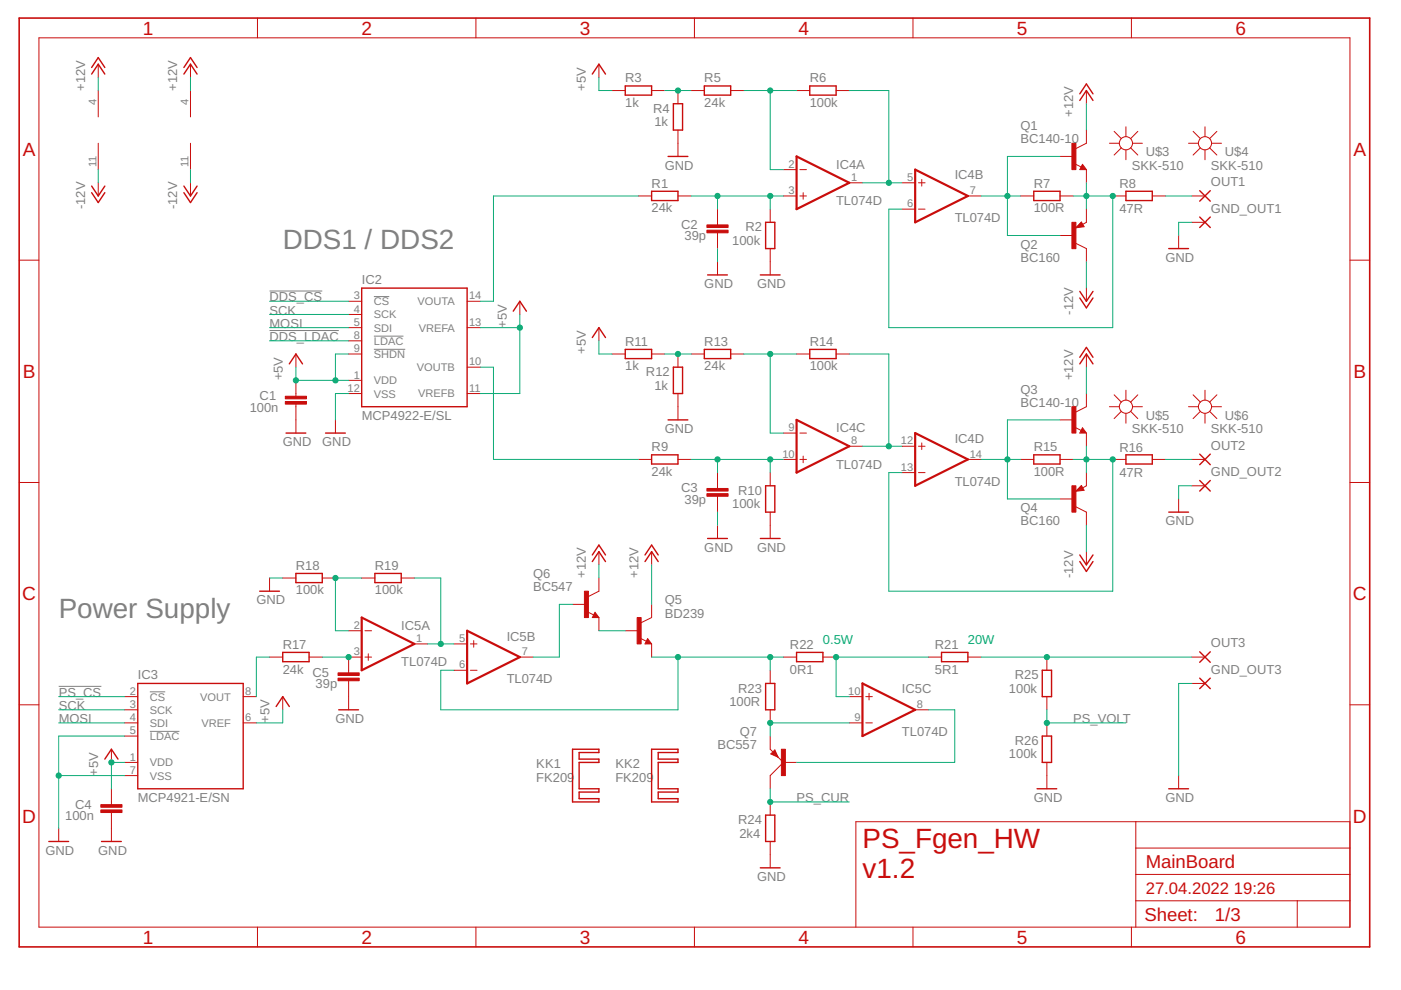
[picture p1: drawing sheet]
<svg xmlns="http://www.w3.org/2000/svg" width="297mm" height="210mm" viewBox="0 0 297 210" stroke-linecap="round" stroke-linejoin="round" font-family="sans-serif">
<path d="M57.1 70.1h14.7M57.1 61.7h11.2M79.3 62.9h3.2M79.3 71.3h6.2M79.3 74.1h6.6M12.4 145.5h9.1M31.8 146.7h3.2M31.8 155.1h6.2" fill="none" stroke="#808080" stroke-width=".21"/>
<g fill="none" stroke="#c90d0c" stroke-width=".3">
<path d="M19.4 15.7l1.4-2.1 1.4 2.1M19.4 14.3l1.4-2.1 1.4 2.1M39 15.7l1.4-2.1 1.4 2.1M39 14.3l1.4-2.1 1.4 2.1M125.6 15.7l1.4-2.1 1.4 2.1M132.6 18.2h5.6v2h-5.6zM149.3 18.2h5.6v2h-5.6zM171.7 18.2h5.6v2h-5.6zM228.9 19.9l1.4-2.1 1.4 2.1M19.4 39.5l1.4 2.1 1.4-2.1M39 39.5l1.4 2.1 1.4-2.1M141.6 33.2h4.2"/>
<path d="M142.8 22h1.9v5.6h-1.9zM228.9 21.3l1.4-2.1 1.4 2.1M229.5 35.4l.1 .3h-.4l.3-.6 .6 .7h-.9M19.4 40.9l1.4 2 1.4-2M39 40.9l1.4 2 1.4-2M138.2 40.6h5.5v1.9h-5.5zM150 58.3h4.2M161.2 58.3h4.2M162.3 47.1h2v5.6h-2zM219.2 40.6h5.5v1.9h-5.5zM229.2 47.8h-.4l.4-.3 .3 .5-1.1 .1 .8-.8 .4 .7M238.7 40.6h5.6v1.9h-5.6z"/>
<path d="M247.8 52.7h4.2M254.4 40.4l2.2 2.3M254.4 46l2.2 2.2M256.6 40.4l-2.2 2.3M256.6 46l-2.2 2.2M61.3 77.2l1.4-2.1 1.4 2.1M76.7 61.1h22.3v25.1h-22.3zM108.8 66l1.4-2.1 1.4 2.1M125.6 71.6l1.4-2.1 1.4 2.1M132.6 74.1h5.6v1.9h-5.6zM142.8 77.9h1.9v5.5h-1.9zM149.3 74.1h5.6v1.9h-5.6z"/>
<path d="M171.7 74.1h5.6v1.9h-5.6zM228.9 61.8l1.4 2.1 1.4-2.1M228.9 63.2l1.4 2.1 1.4-2.1M228.9 77.2l1.4-2.1 1.4 2.1M228.9 75.8l1.4-2.1 1.4 2.1M60.6 91.8h4.2M69 91.8h4.2M138.2 96.4h5.5v2h-5.5zM141.6 89h4.2M219.2 96.4h5.5v2h-5.5zM229.5 91.3l.1 .2h-.4l.3-.5 .6 .7h-.9M238.7 96.4h5.6v2h-5.6z"/>
<path d="M254.4 96.3l2.2 2.2M256.6 96.3l-2.2 2.2M125.6 119.1l1.4-2.1 1.4 2.1M125.6 117.7l1.4-2.1 1.4 2.1M136.8 119.1l1.4-2.1 1.4 2.1M136.8 117.7l1.4-2.1 1.4 2.1M150 114.2h4.2M161.2 114.2h4.2M162.3 103h2v5.6h-2zM228.9 117.7l1.4 2.1 1.4-2.1M228.9 119.1l1.4 2.1 1.4-2.1M229.2 103.7h-.4l.4-.3 .3 .4-1.1 .2 .8-.9 .4 .7"/>
<path d="M247.8 108.6h4.2M254.4 101.9l2.2 2.2M256.6 101.9l-2.2 2.2M55.1 125.3h4.1M59.9 138.3h5.6v2h-5.6zM62.7 121.6h5.6v1.9h-5.6zM79.5 121.6h5.6v1.9h-5.6zM126.2 130.4l.1 .3h-.4l.3-.6 .5 .7h-.8M137.3 136l.2 .2h-.5l.3-.5 .6 .7h-.9M168.9 138.3h5.6v2h-5.6zM199.6 138.3h5.6v2h-5.6zM254.4 138.2l2.2 2.2"/>
<path d="M256.6 138.2l-2.2 2.2M29.2 144.9h22.4v22.3h-22.4zM58.5 149.8l1.4-2.1 1.4 2.1M71.8 150.5h4.2M121.4 158.9h5.6v.7h-4.2v1.4h4.2v.6h-4.2v5.6h4.2v.7h-4.2v1.4h4.2v.7h-5.6zM138.2 158.9h5.5v.7h-4.1v1.4h4.1v.6h-4.1v5.6h4.1v.7h-4.1v1.4h4.1v.7h-5.5zM162.3 144.9h2v5.6h-2zM164.3 159.3l.4 1-1-.4zM164.3 159.6l-.3 .3M221 142.1h1.9v5.6h-1.9zM221 156.1h1.9v5.5h-1.9zM254.4 143.8l2.2 2.2"/>
<path d="M256.6 143.8l-2.2 2.2M10.4 178.4h4.1M21.5 178.4h4.2M22.2 161l1.4-2.1 1.4 2.1M162.3 172.8h2v5.6h-2zM219.9 167.2h4.1M247.8 167.2h4.2M161.2 184h4.2"/>
</g>
<g fill="none" stroke="#c90d0c" stroke-width=".21">
<path d="M8.3 8h277.9v188.6h-277.9zM20.8 13.6v2.8M20.8 19.2v5.6M40.4 13.6v2.8M40.4 19.2v5.6M54.6 3.8v4.2M100.9 3.8v4.2M127 13.6v2.8M129.8 19.2h2.8M138.2 19.2h2.7M143.7 19.2v2.8M146.5 19.2h2.8"/>
<path d="M147.2 3.8v4.2M154.9 19.2h2.8M168.9 19.2h2.8M177.3 19.2h2.8M193.6 3.8v4.2M230.3 19.2v2.8M239.9 3.8v4.2M20.8 30.4v5.6M20.8 38.8v2.8M40.4 30.4v5.6M40.4 38.8v2.8M143.7 27.6v5.6"/>
<path d="M166.1 36h2.8M169.6 36h1.4M180.1 38.8h2.8M191.2 38.8h2.8M194.7 38.8h1.4M195.4 38.1v1.4M224.7 33.2h2.8M227.9 34.7l1.3 .7M229.5 34.8l.8 1.2h-1.4zM230.3 27.6v2.8l-2.2 1.1M230.3 36v2.8M235.2 30.4h2.1"/>
<path d="M236.2 27.9l1.5 1.5M237.7 31.3l-1.5 1.6M238.7 26.9v2.1M238.7 31.8v2.1M239.7 31.3l1.5 1.6M240.1 30.4h2.1M241.2 27.9l-1.5 1.5M252 30.4h2.1M253 27.9l1.5 1.5M254.5 31.3l-1.5 1.6M255.5 26.9v2.1M255.5 31.8v2.1"/>
<path d="M256.5 31.3l1.5 1.6M256.9 30.4h2.1M258 27.9l-1.5 1.5M4.1 55.2h4.2M135.4 41.6h2.8M143.7 41.6h2.8M152.1 44.3v3.4M152.1 49.4v3.3M152.1 55.5v2.8M163.3 44.3v2.8M163.3 52.7v5.6M166.1 41.6h2.8"/>
<path d="M169.6 41.6h1.4M170.3 40.9v1.3M191.2 44.3h2.8M194.7 44.3h1.4M205.2 41.6h2.8M216.4 41.6h2.8M224.7 41.6h2.8M224.7 49.9h2.8M228.1 51.6l2.2 1.1v2.8M229.3 47.1l.5 1-1.7 .2zM230.3 44.3v2.8l-.8 .5M235.9 41.6h2.8"/>
<path d="M244.3 41.6h2.8M249.9 49.9v2.8M252.7 41.6h2.8M252.7 47.1h2.8M286.2 55.2h4.2M62.7 75.1v2.8M73.9 63.9h2.8M73.9 66.7h2.8M73.9 69.5h2.8M73.9 72.3h2.8M73.9 75.1h2.8M99 63.9h2.8"/>
<path d="M99 69.5h2.8M99 77.9h2.8M110.2 63.9v2.8M127 69.5v2.8M129.8 75.1h2.8M138.2 75.1h2.7M143.7 75.1v2.8M146.5 75.1h2.8M154.9 75.1h2.8M168.9 75.1h2.8M177.3 75.1h2.8M230.3 61.1v2.8"/>
<path d="M230.3 75.1v2.8M62.7 80.6v3.4M62.7 85.7v6.1M71.1 89v2.8M73.9 83.4h2.8M73.9 80.6h2.8M99 83.4h2.8M135.4 97.4h2.8M143.7 97.4h2.8M143.7 83.4v5.6M166.1 97.4h2.8M166.1 91.8h2.8"/>
<path d="M169.6 97.4h1.4M169.6 91.8h1.4M170.3 96.7v1.4M180.1 94.6h2.8M191.2 94.6h2.8M194.7 94.6h1.4M195.4 93.9v1.4M205.2 97.4h2.8M216.4 97.4h2.8M224.7 97.4h2.8M224.7 89h2.8M227.9 90.6l1.3 .7"/>
<path d="M229.5 90.7l.8 1.1h-1.4zM230.3 83.4v2.8l-2.2 1.2M230.3 91.8v2.8M235.2 86.2h2.1M235.9 97.4h2.8M236.2 83.7l1.5 1.6M237.7 87.2l-1.5 1.6M238.7 82.7v2.1M238.7 87.6v2.1M239.7 87.2l1.5 1.6M240.1 86.2h2.1M241.2 83.7l-1.5 1.6"/>
<path d="M244.3 97.4h2.8M252 86.2h2.1M252.7 97.4h2.8M253 83.7l1.5 1.6M254.5 87.2l-1.5 1.6M255.5 82.7v2.1M255.5 87.6v2.1M256.5 87.2l1.5 1.6M256.9 86.2h2.1M258 83.7l-1.5 1.6M4.1 102.3h4.2M127 117v2.8"/>
<path d="M138.2 117v2.8M152.1 100.2v3.3M152.1 105.2v3.4M152.1 111.4v2.8M163.3 100.2v2.8M163.3 108.6v5.6M191.2 100.2h2.8M194.7 100.2h1.4M224.7 105.8h2.8M228.1 107.5l2.2 1.1v2.8M229.3 102.9l.5 1-1.7 .3zM230.3 100.2v2.8l-.8 .5"/>
<path d="M230.3 117v2.8M249.9 105.8v2.8M252.7 103h2.8M286.2 102.3h4.2M57.1 139.3h2.8M57.1 122.6v2.7M59.9 122.6h2.8M65.5 139.3h2.8M68.3 122.6h2.8M73.9 133.7h2.8M76.7 139.3h-2.8v3.4M76.7 122.6h2.8"/>
<path d="M77.4 139.3h1.4M77.4 133.7h1.4M78.1 138.6v1.4M85.1 122.6h2.8M87.9 136.5h2.8M96.2 136.5h2.8M99.7 136.5h1.4M100.4 135.8v1.4M110.2 139.3h2.8M121.4 128.1h2.8M124.5 129.7l1.4 .7M126.2 129.8l.8 1.1h-1.4z"/>
<path d="M127 122.6v2.7l-2.2 1.2M127 130.9v2.8M132.6 133.7h2.8M135.7 135.3l1.4 .7M137.3 135.4l.9 1.1h-1.4zM138.2 128.1v2.8l-2.3 1.1M138.2 136.5v2.8M166.1 139.3h2.8M174.5 139.3h2.8M196.8 139.3h2.8M205.2 139.3h2.8M222 139.3v2.8"/>
<path d="M252.7 139.3h2.8M4.1 149.4h4.2M23.6 158.9v2.7M26.4 147.7h2.8M26.4 150.5h2.8M26.4 153.3h2.8M26.4 156.1h2.8M51.6 147.7h2.8M51.6 153.3h2.8M59.9 147.7v2.8M73.9 144.3v6.2M96.2 142.1h2.8"/>
<path d="M99.7 142.1h1.4M163.3 142.1v2.8M163.3 150.5v2.8M163.3 156.1v2.8l1.7 1.6M163.4 159.9l.9-.9 .7 1.5zM180.1 147.7h2.8M180.1 153.3h2.8M183.6 147.7h1.4M183.6 153.3h1.4M184.3 147v1.4M194 150.5h2.8M222 147.7v2.8"/>
<path d="M222 153.3v2.8M252.7 144.9h2.8M286.2 149.4h4.2M12.4 175.6v2.8M23.6 167.2v3.4M23.6 172.3v6.1M26.4 164.4h2.8M26.4 161.6h2.8M163.3 170v2.8M163.3 178.4v5.6M165 160.5l1.1 1.1M166.1 161.6h2.8"/>
<path d="M166.1 161.6l-2.8 2.8v2.8M222 161.6v5.6M240.8 174.2v22.4M240.8 179.8h45.4M249.9 164.4v2.8M286.2 174.2h-104.7v22.4M54.6 196.6v4.2M100.9 196.6v4.2M147.2 196.6v4.2M193.6 196.6v4.2M239.9 196.6v4.2M240.8 191h45.4"/>
<path d="M240.8 185.4h45.4M275 191v5.6"/>
<circle cx="238.7" cy="30.4" r="1.4"/>
<circle cx="255.5" cy="30.4" r="1.4"/>
<circle cx="238.7" cy="86.2" r="1.4"/>
<circle cx="255.5" cy="86.2" r="1.4"/>
</g>
<path d="M168.9 33.2l11.2 5.6-11.2 5.5zM194 36l11.2 5.6-11.2 5.5zM168.9 89l11.2 5.6-11.2 5.6zM194 91.8l11.2 5.6-11.2 5.6zM76.7 130.9l11.2 5.6-11.2 5.6zM99 133.7l11.2 5.6-11.2 5.6zM182.9 144.9l11.1 5.6-11.1 5.6z" fill="none" stroke="#c90d0c" stroke-width=".47"/>
<g fill="#c90d0c" stroke="#c90d0c" stroke-width=".21">
<path d="M227.3 47.1h.8v5.6h-.8z"/>
<path d="M227.3 30.4h.8v5.6h-.8z"/>
<path d="M227.3 86.2h.8v5.6h-.8z"/>
<path d="M227.3 103h.8v5.6h-.8z"/>
<path d="M135.1 130.9h.8v5.6h-.8z"/>
<path d="M165.7 158.9h.8v5.5h-.8z"/>
<path d="M60.5 84h4.5v.6h-4.5z"/>
<path d="M60.5 85.1h4.5v.6h-4.5z"/>
<path d="M149.9 47.7h4.5v.5h-4.5z"/>
<path d="M149.9 48.8h4.5v.6h-4.5z"/>
<path d="M149.9 103.6h4.5v.5h-4.5z"/>
<path d="M149.9 104.7h4.5v.5h-4.5z"/>
<path d="M21.4 170.6h4.5v.6h-4.5z"/>
<path d="M21.4 171.7h4.5v.6h-4.5z"/>
<path d="M71.7 142.7h4.5v.5h-4.5z"/>
<path d="M71.7 143.8h4.5v.5h-4.5z"/>
<path d="M123.9 125.3h.9v5.6h-.9z"/>
</g>
<path d="M4.1 3.8h286.3v197h-286.3z" fill="none" stroke="#c90d0c" stroke-width=".34"/>
<g fill="none" stroke="#0dab76" stroke-width=".21">
<path d="M20.8 16.4v2.8M40.4 16.4v2.8M127 16.4v2.8h2.8M140.9 19.2h5.6M157.7 19.2h11.2M163.3 19.2v16.8h2.8M180.1 19.2h8.3v19.6M20.8 36v2.8M40.4 36v2.8M182.9 38.8h8.3M224.7 33.2h-11.1v16.7h11.1M230.3 22v5.6"/>
<path d="M230.3 38.8v5.5M135.4 41.6h-30.8v22.3h-2.8M146.5 41.6h19.6M152.1 41.6v2.7M152.1 52.7v2.8M163.3 41.6v2.7M208 41.6h8.4M227.5 41.6h8.4v27.9h-47.5v-25.2h2.8M230.3 55.5v5.6M247.1 41.6h5.6M252.7 47.1h-2.8v2.8M57.1 63.9h16.8"/>
<path d="M57.1 69.5h16.8M57.1 72.3h16.8M57.1 66.7h16.8M62.7 77.9v2.7h11.2M73.9 75.1h-2.8v5.5M101.8 77.9h2.8v19.5h30.8M101.8 69.5h8.4M110.2 66.7v16.7h-8.4M127 72.3v2.8h2.8M140.9 75.1h5.6M157.7 75.1h11.2M163.3 75.1v16.7h2.8"/>
<path d="M180.1 75.1h8.3v19.5M230.3 77.9v5.5M73.9 83.4h-2.8v5.6M146.5 97.4h19.6M152.1 97.4v2.8M163.3 97.4v2.8M182.9 94.6h8.3M208 97.4h8.4M224.7 89h-11.1v16.8h11.1M227.5 97.4h8.4v27.9h-47.5v-25.1h2.8M230.3 94.6v5.6M247.1 97.4h5.6"/>
<path d="M127 119.8v2.8M138.2 119.8v8.3M152.1 108.6v2.8M230.3 111.4v5.6M252.7 103h-2.8v2.8M57.1 122.6h2.8M57.1 139.3h-2.7v8.4M68.3 139.3h5.6M76.7 122.6h-5.6v11.1h2.8M87.9 122.6h5.6v13.9M90.7 136.5h5.5M121.4 128.1h-2.8v11.2h-5.6"/>
<path d="M127 133.7h5.6M138.2 139.3h27.9M143.7 139.3v11.2h-50.2v-8.4h2.7M163.3 139.3v2.8M196.8 139.3h-19.5v8.4h2.8M208 139.3h44.7M12.4 153.3h14M12.4 150.5h14M12.4 147.7h14M26.4 156.1h-14v19.5M59.9 150.5v2.8h-5.5M180.1 153.3h-16.8v2.8"/>
<path d="M196.8 150.5h5.6v11.1h-33.5M222 150.5v2.8h16.7M252.7 144.9h-2.8v19.5M12.4 164.4h14M26.4 161.6h-2.8v5.6M163.3 167.2v2.8h16.8"/>
</g>
<g fill="#0dab76" stroke="#0dab76" stroke-width=".21">
<circle cx="163.3" cy="41.6" r=".55"/>
<circle cx="152.1" cy="41.6" r=".55"/>
<circle cx="143.7" cy="19.2" r=".55"/>
<circle cx="163.3" cy="19.2" r=".55"/>
<circle cx="188.4" cy="38.8" r=".55"/>
<circle cx="110.2" cy="69.5" r=".55"/>
<circle cx="23.6" cy="161.6" r=".55"/>
<circle cx="71.1" cy="80.6" r=".55"/>
<circle cx="62.7" cy="80.6" r=".55"/>
<circle cx="12.4" cy="164.4" r=".55"/>
<circle cx="213.6" cy="41.6" r=".55"/>
<circle cx="230.3" cy="41.6" r=".55"/>
<circle cx="235.9" cy="41.6" r=".55"/>
<circle cx="143.7" cy="75.1" r=".55"/>
<circle cx="163.3" cy="75.1" r=".55"/>
<circle cx="188.4" cy="94.6" r=".55"/>
<circle cx="213.6" cy="97.4" r=".55"/>
<circle cx="230.3" cy="97.4" r=".55"/>
<circle cx="235.9" cy="97.4" r=".55"/>
<circle cx="73.9" cy="139.3" r=".55"/>
<circle cx="71.1" cy="122.6" r=".55"/>
<circle cx="93.5" cy="136.5" r=".55"/>
<circle cx="143.7" cy="139.3" r=".55"/>
<circle cx="163.3" cy="139.3" r=".55"/>
<circle cx="222" cy="139.3" r=".55"/>
<circle cx="163.3" cy="153.3" r=".55"/>
<circle cx="163.3" cy="170" r=".55"/>
<circle cx="222" cy="153.3" r=".55"/>
<circle cx="163.3" cy="97.4" r=".55"/>
<circle cx="152.1" cy="97.4" r=".55"/>
<circle cx="177.3" cy="139.3" r=".55"/>
</g>
<g font-size="5.9" fill="#808080">
<text x="59.9" y="52.7">DDS1 / DDS2</text>
<text x="12.4" y="130.9">Power Supply</text>
</g>
<g font-size="5.9" fill="#c90d0c">
<text x="182.9" y="179.8">PS_Fgen_HW</text>
<text x="182.9" y="186.1">v1.2</text>
</g>
<g font-size="4" fill="#c90d0c">
<text x="30.3" y="7.4">1</text>
<text x="76.6" y="7.4">2</text>
<text x="123" y="7.4">3</text>
<text x="169.3" y="7.4">4</text>
<text x="215.6" y="7.4">5</text>
<text x="261.9" y="7.4">6</text>
<text x="4.8" y="33">A</text>
<text x="287" y="33">A</text>
<text x="4.8" y="80.2">B</text>
<text x="287" y="80.2">B</text>
<text x="4.7" y="127.3">C</text>
<text x="286.9" y="127.3">C</text>
<text x="4.7" y="174.4">D</text>
<text x="286.9" y="174.4">D</text>
<text x="30.3" y="200.1">1</text>
<text x="76.6" y="200.1">2</text>
<text x="123" y="200.1">3</text>
<text x="169.3" y="200.1">4</text>
<text x="215.6" y="200.1">5</text>
<text x="261.9" y="200.1">6</text>
</g>
<g font-size="3.9" fill="#c90d0c">
<text x="242.9" y="184">MainBoard</text>
<text x="242.6" y="195.3">Sheet:</text>
<text x="257.6" y="195.2">1/3</text>
</g>
<g font-size="3.5" fill="#c90d0c">
<text x="242.9" y="189.6">27.04.2022</text>
<text x="261.6" y="189.6">19:26</text>
</g>
<g font-size="2.8" fill="#808080">
<text x="132.6" y="17.4">R3</text>
<text x="149.3" y="17.4">R5</text>
<text x="171.7" y="17.4">R6</text>
<text x="18" y="19.2" transform="rotate(-90 18 19.2)">+12V</text>
<text x="37.6" y="19.2" transform="rotate(-90 37.6 19.2)">+12V</text>
<text x="124.2" y="19.2" transform="rotate(-90 124.2 19.2)">+5V</text>
<text x="132.6" y="22.7">1k</text>
<text x="138.5" y="23.9">R4</text>
<text x="149.3" y="22.7">24k</text>
<text x="171.7" y="22.7">100k</text>
<text x="138.7" y="26.7">1k</text>
<text x="216.4" y="27.6">Q1</text>
<text x="227.6" y="24.8" transform="rotate(-90 227.6 24.8)">+12V</text>
<text x="140.9" y="36">GND</text>
<text x="177.3" y="35.8">IC4A</text>
<text x="216.4" y="30.4">BC140-10</text>
<text x="240" y="36">SKK-510</text>
<text x="242.9" y="33.2">U$3</text>
<text x="256.7" y="36">SKK-510</text>
<text x="259.7" y="33.2">U$4</text>
<text x="138.2" y="39.8">R1</text>
<text x="202.4" y="38">IC4B</text>
<text x="219.2" y="39.8">R7</text>
<text x="237.3" y="39.9">R8</text>
<text x="256.7" y="39.5">OUT1</text>
<text x="18" y="44.3" transform="rotate(-90 18 44.3)">-12V</text>
<text x="37.6" y="44.3" transform="rotate(-90 37.6 44.3)">-12V</text>
<text x="138.2" y="45">24k</text>
<text x="177.3" y="43.5">TL074D</text>
<text x="202.4" y="47.1">TL074D</text>
<text x="219.2" y="45">100R</text>
<text x="237.3" y="45.2">47R</text>
<text x="256.7" y="45.1">GND_OUT1</text>
<text x="144.4" y="48.5">C2</text>
<text x="145.1" y="51">39p</text>
<text x="155.3" y="51.9">100k</text>
<text x="158" y="49.1">R2</text>
<text x="216.4" y="52.7">Q2</text>
<text x="216.4" y="55.5">BC160</text>
<text x="247.1" y="55.5">GND</text>
<text x="57.1" y="63.9">DDS_CS</text>
<text x="76.7" y="60.3">IC2</text>
<text x="149.3" y="61.1">GND</text>
<text x="160.5" y="61.1">GND</text>
<text x="57.1" y="69.5">MOSI</text>
<text x="57.1" y="66.7">SCK</text>
<text x="107.4" y="69.5" transform="rotate(-90 107.4 69.5)">+5V</text>
<text x="227.6" y="66.7" transform="rotate(-90 227.6 66.7)">-12V</text>
<text x="57.1" y="72.3">DDS_LDAC</text>
<text x="124.2" y="75.1" transform="rotate(-90 124.2 75.1)">+5V</text>
<text x="132.6" y="73.3">R11</text>
<text x="149.3" y="73.3">R13</text>
<text x="171.7" y="73.3">R14</text>
<text x="59.9" y="80.6" transform="rotate(-90 59.9 80.6)">+5V</text>
<text x="132.6" y="78.6">1k</text>
<text x="137" y="79.8">R12</text>
<text x="138.7" y="82.6">1k</text>
<text x="149.3" y="78.6">24k</text>
<text x="171.7" y="78.6">100k</text>
<text x="216.4" y="83.4">Q3</text>
<text x="227.6" y="80.6" transform="rotate(-90 227.6 80.6)">+12V</text>
<text x="53" y="87.3">100n</text>
<text x="55" y="84.8">C1</text>
<text x="76.7" y="89">MCP4922-E/SL</text>
<text x="216.4" y="86.2">BC140-10</text>
<text x="242.9" y="89">U$5</text>
<text x="259.7" y="89">U$6</text>
<text x="59.9" y="94.6">GND</text>
<text x="68.3" y="94.6">GND</text>
<text x="138.2" y="95.7">R9</text>
<text x="140.9" y="91.8">GND</text>
<text x="177.3" y="91.7">IC4C</text>
<text x="202.4" y="93.9">IC4D</text>
<text x="219.2" y="95.7">R15</text>
<text x="237.3" y="95.8">R16</text>
<text x="240" y="91.8">SKK-510</text>
<text x="256.7" y="91.8">SKK-510</text>
<text x="256.7" y="95.4">OUT2</text>
<text x="138.2" y="100.9">24k</text>
<text x="177.3" y="99.4">TL074D</text>
<text x="219.2" y="100.9">100R</text>
<text x="237.3" y="101">47R</text>
<text x="256.7" y="101">GND_OUT2</text>
<text x="144.4" y="104.4">C3</text>
<text x="145.1" y="106.8">39p</text>
<text x="155.3" y="107.7">100k</text>
<text x="156.5" y="104.9">R10</text>
<text x="202.4" y="103">TL074D</text>
<text x="216.4" y="111.4">BC160</text>
<text x="216.4" y="108.6">Q4</text>
<text x="247.1" y="111.4">GND</text>
<text x="149.3" y="117">GND</text>
<text x="160.5" y="117">GND</text>
<text x="62.7" y="120.8">R18</text>
<text x="79.5" y="120.8">R19</text>
<text x="113" y="125.3">BC547</text>
<text x="113" y="122.6">Q6</text>
<text x="124.2" y="122.6" transform="rotate(-90 124.2 122.6)">+12V</text>
<text x="135.4" y="122.6" transform="rotate(-90 135.4 122.6)">+12V</text>
<text x="227.6" y="122.6" transform="rotate(-90 227.6 122.6)">-12V</text>
<text x="54.3" y="128.1">GND</text>
<text x="62.7" y="126">100k</text>
<text x="79.5" y="126">100k</text>
<text x="140.9" y="130.9">BD239</text>
<text x="140.9" y="128.1">Q5</text>
<text x="59.9" y="137.6">R17</text>
<text x="85.1" y="133.6">IC5A</text>
<text x="107.4" y="135.8">IC5B</text>
<text x="167.5" y="137.7">R22</text>
<text x="198.2" y="137.7">R21</text>
<text x="256.7" y="137.3">OUT3</text>
<text x="59.9" y="142.8">24k</text>
<text x="66.2" y="143.5">C5</text>
<text x="85.1" y="141.3">TL074D</text>
<text x="167.5" y="142.9">0R1</text>
<text x="198.2" y="142.9">5R1</text>
<text x="256.7" y="142.9">GND_OUT3</text>
<text x="12.4" y="147.7">PS_CS</text>
<text x="29.2" y="144.1">IC3</text>
<text x="66.9" y="145.9">39p</text>
<text x="107.4" y="144.9">TL074D</text>
<text x="154.6" y="149.6">100R</text>
<text x="156.5" y="146.8">R23</text>
<text x="191.2" y="147">IC5C</text>
<text x="213.9" y="146.8">100k</text>
<text x="215.2" y="144.1">R25</text>
<text x="12.4" y="153.3">MOSI</text>
<text x="12.4" y="150.5">SCK</text>
<text x="57.1" y="153.3" transform="rotate(-90 57.1 153.3)">+5V</text>
<text x="71.1" y="153.3">GND</text>
<text x="227.6" y="153.3">PS_VOLT</text>
<text x="152.1" y="158.9">BC557</text>
<text x="156.8" y="156.1">Q7</text>
<text x="191.2" y="156.1">TL074D</text>
<text x="213.9" y="160.8">100k</text>
<text x="215.2" y="158">R26</text>
<text x="20.8" y="164.5" transform="rotate(-90 20.8 164.5)">+5V</text>
<text x="113.7" y="165.7">FK209</text>
<text x="113.7" y="162.9">KK1</text>
<text x="130.5" y="165.7">FK209</text>
<text x="130.5" y="162.9">KK2</text>
<text x="13.8" y="173.9">100n</text>
<text x="15.9" y="171.4">C4</text>
<text x="29.2" y="170">MCP4921-E/SN</text>
<text x="168.9" y="170">PS_CUR</text>
<text x="219.2" y="170">GND</text>
<text x="247.1" y="170">GND</text>
<text x="156.5" y="174.8">R24</text>
<text x="156.8" y="177.6">2k4</text>
<text x="9.7" y="181.2">GND</text>
<text x="20.8" y="181.2">GND</text>
<text x="160.5" y="186.8">GND</text>
</g>
<g font-size="2.8" fill="#0dab76">
<text x="174.5" y="136.5">0.5W</text>
<text x="205.2" y="136.5">20W</text>
</g>
<g font-size="2.3" fill="#808080">
<text x="20.4" y="22.2" transform="rotate(-90 20.4 22.2)">4</text>
<text x="40" y="22.2" transform="rotate(-90 40 22.2)">4</text>
<text x="20.4" y="35.4" transform="rotate(-90 20.4 35.4)">11</text>
<text x="40" y="35.4" transform="rotate(-90 40 35.4)">11</text>
<text x="167.2" y="35.6">2</text>
<text x="167.2" y="41.2">3</text>
<text x="180.5" y="38.4">1</text>
<text x="192.3" y="38.4">5</text>
<text x="205.6" y="41.2">7</text>
<text x="192.3" y="43.9">6</text>
<text x="75" y="63.5">3</text>
<text x="79.3" y="64.7">CS</text>
<text x="88.5" y="64.7">VOUTA</text>
<text x="99.4" y="63.5">14</text>
<text x="75" y="66.3">4</text>
<text x="75" y="69.1">5</text>
<text x="75" y="71.9">8</text>
<text x="79.3" y="67.5">SCK</text>
<text x="79.3" y="70.3">SDI</text>
<text x="88.8" y="70.3">VREFA</text>
<text x="99.4" y="69.1">13</text>
<text x="75" y="74.7">9</text>
<text x="79.3" y="73.1">LDAC</text>
<text x="79.3" y="75.9">SHDN</text>
<text x="99.4" y="77.5">10</text>
<text x="73.7" y="83.1">12</text>
<text x="75" y="80.3">1</text>
<text x="79.3" y="81.5">VDD</text>
<text x="88.4" y="78.7">VOUTB</text>
<text x="99.4" y="83.1">11</text>
<text x="79.3" y="84.3">VSS</text>
<text x="88.6" y="84.3">VREFB</text>
<text x="167.2" y="91.4">9</text>
<text x="180.5" y="94.2">8</text>
<text x="191" y="94.2">12</text>
<text x="165.9" y="97">10</text>
<text x="191" y="99.8">13</text>
<text x="205.6" y="97">14</text>
<text x="75" y="133.3">2</text>
<text x="88.3" y="136.1">1</text>
<text x="97.3" y="136.1">5</text>
<text x="75" y="138.9">3</text>
<text x="97.3" y="141.7">6</text>
<text x="110.6" y="138.9">7</text>
<text x="27.5" y="147.3">2</text>
<text x="31.8" y="148.5">CS</text>
<text x="42.4" y="148.5">VOUT</text>
<text x="51.9" y="147.3">8</text>
<text x="179.8" y="147.3">10</text>
<text x="27.5" y="150.1">3</text>
<text x="27.5" y="152.9">4</text>
<text x="27.5" y="155.7">5</text>
<text x="31.8" y="151.3">SCK</text>
<text x="31.8" y="154.1">SDI</text>
<text x="42.7" y="154.1">VREF</text>
<text x="51.9" y="152.9">6</text>
<text x="181.2" y="152.9">9</text>
<text x="194.4" y="150.1">8</text>
<text x="27.5" y="161.3">1</text>
<text x="31.8" y="156.9">LDAC</text>
<text x="27.5" y="164.1">7</text>
<text x="31.8" y="165.3">VSS</text>
<text x="31.8" y="162.5">VDD</text>
</g>
</svg>
